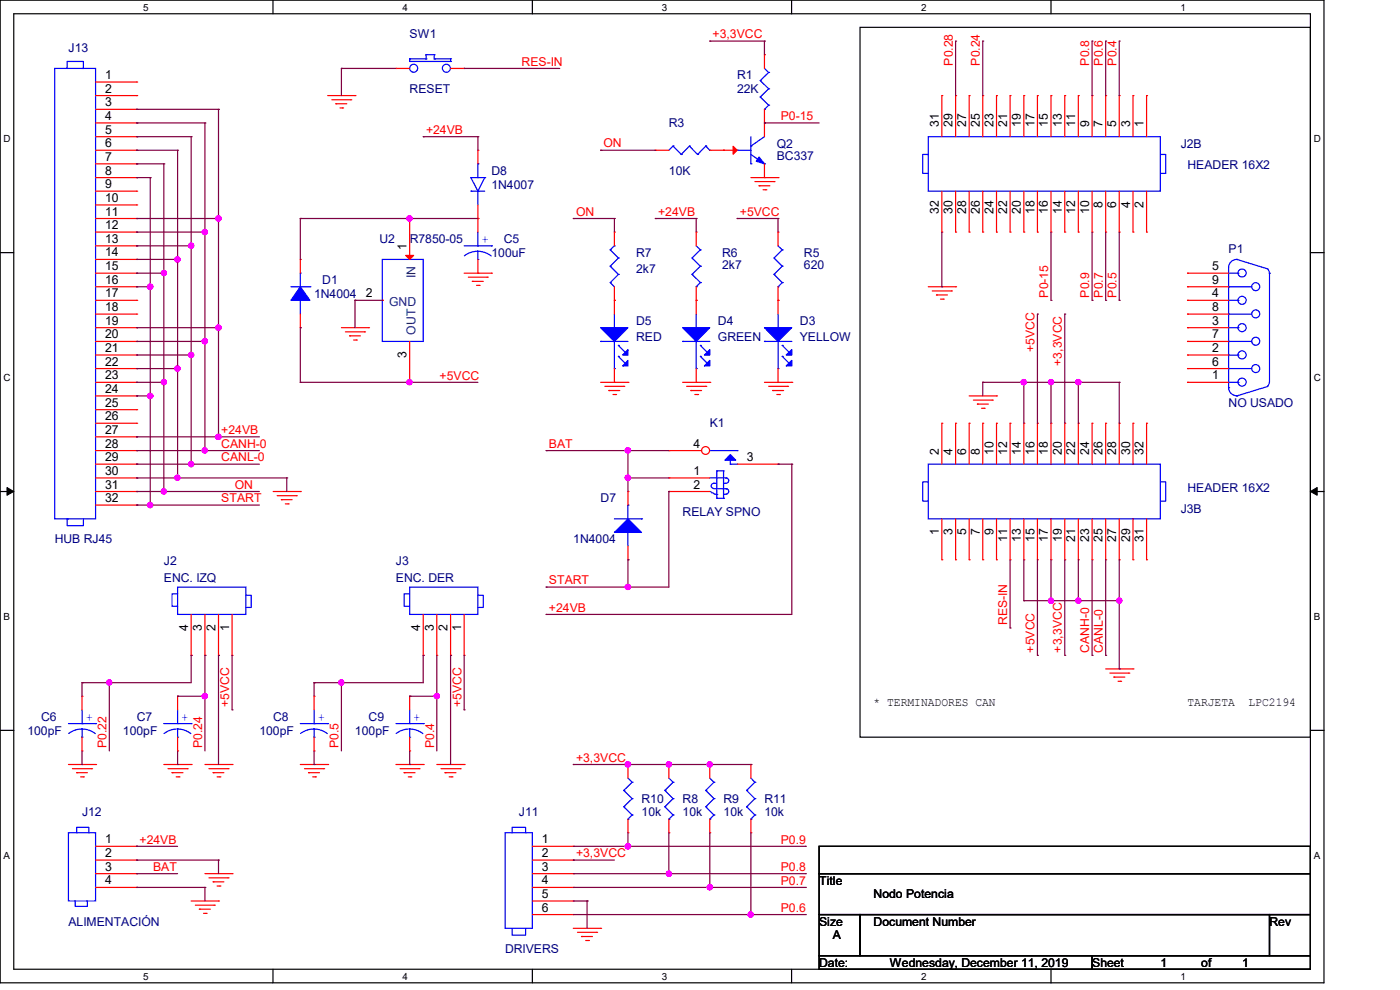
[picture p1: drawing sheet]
<svg xmlns="http://www.w3.org/2000/svg" width="297mm" height="210mm" viewBox="0 0 297 210" stroke-linecap="round" stroke-linejoin="round" font-family="sans-serif">
<path d="M0 0h280.9v208.5h-280.9zM2.9 2.9h275.1v202.7h-275.1z" fill="none" stroke="#000" stroke-width=".25"/>
<g fill="#fff">
<path d="M30.4 .3h1.1v2.4h-1.1z"/>
<path d="M30.4 205.9h1.1v2.3h-1.1z"/>
</g>
<path d="M57.9 0v2.9M57.9 205.6v2.9" fill="none" stroke="#000" stroke-width=".25"/>
<g fill="#fff">
<path d="M85.4 .3h1.1v2.4h-1.1z"/>
<path d="M85.4 205.9h1.1v2.3h-1.1z"/>
</g>
<path d="M112.9 0v2.9M112.9 205.6v2.9" fill="none" stroke="#000" stroke-width=".25"/>
<g fill="#fff">
<path d="M140.4 .3h1.2v2.4h-1.2z"/>
<path d="M140.4 205.9h1.2v2.3h-1.2z"/>
</g>
<path d="M167.9 0v2.9M167.9 205.6v2.9" fill="none" stroke="#000" stroke-width=".25"/>
<g fill="#fff">
<path d="M195.4 .3h1.2v2.4h-1.2z"/>
<path d="M195.4 205.9h1.2v2.3h-1.2z"/>
</g>
<path d="M223 0v2.9M223 205.6v2.9" fill="none" stroke="#000" stroke-width=".25"/>
<g fill="#fff">
<path d="M250.4 .3h1.2v2.4h-1.2z"/>
<path d="M250.4 205.9h1.2v2.3h-1.2z"/>
<path d="M.8 28.2h1.4v2.4h-1.4z"/>
<path d="M278.7 28.2h1.5v2.4h-1.5z"/>
<path d="M.8 78.9h1.4v2.3h-1.4z"/>
<path d="M278.7 78.9h1.5v2.3h-1.5z"/>
</g>
<path d="M0 53.6h2.9M278 53.6h2.9" fill="none" stroke="#000" stroke-width=".25"/>
<g fill="#fff">
<path d="M.8 129.6h1.3v2.3h-1.3z"/>
<path d="M278.7 129.6h1.4v2.3h-1.4z"/>
</g>
<path d="M0 104.3h2.9M278 104.3h2.9" fill="none" stroke="#000" stroke-width=".25"/>
<path d="M1.5 103.4l1.4 .9-1.4 .8zM278 104.3l1.4-.9v1.7z" fill="#000" stroke="#000" stroke-width=".21"/>
<g fill="#fff">
<path d="M.8 180.3h1.3v2.3h-1.3z"/>
<path d="M278.7 180.3h1.4v2.3h-1.4z"/>
</g>
<path d="M182.5 5.8h95.5v150.6h-95.5zM0 154.9h2.9M278 154.9h2.9M173.8 179.5h104.2v5.8h-104.2zM173.8 185.3h104.2v8.7h-104.2zM173.8 194h8.7v8.7h-8.7zM182.5 194h86.8v8.7h-86.8zM269.3 194h8.7v8.7h-8.7zM173.8 202.7h57.9v2.9h-57.9zM231.7 202.7h46.3v2.9h-46.3z" fill="none" stroke="#000" stroke-width=".25"/>
<g fill="none" stroke="#f00" stroke-width=".25">
<path d="M20.3 17.4h8.7M29 17.4h.1M84 14.5h.1M84 14.5h2.9M95.6 14.5h2.9M98.5 14.5h.1M162.2 11.6h.1M162.2 11.6v2.9M20.3 20.3h8.7M20.3 37.7h8.7M20.3 31.9h8.7M20.3 23.2h8.7"/>
<path d="M20.3 26.1h8.7M20.3 29h8.7M20.3 34.8h8.7M29 20.3h.1M29 23.2h.1M29 26.1h.1M29 29h.1M29 31.9h.1M29 34.8h.1M29 37.7h.1M69.5 20.3h5.8M70.4 21.2h4"/>
<path d="M71.2 22h.1M71.2 22h2.4M72.1 22.9h.6M72.7 22.9h.1M74.4 21.2h.1M75.3 20.3h.1M101.4 31.9h.1M101.4 31.9v2.9M139 31.9h.1M139 31.9h2.9M150.6 31.9h5.8M153.5 31.9h.1"/>
<path d="M159.3 37.7h5.8M160.1 38.5h4.1M161 39.4h.1M161 39.4h2.3M162.2 37.7h.1M162.2 26.1h.1M162.2 23.2v5.8M162.2 34.8v2.9M164.2 38.5h.1M165.1 37.7h.1M199.8 20.3h.1M199.8 20.3v8.7"/>
<path d="M202.7 20.3h.1M202.7 20.3v8.7M205.6 20.3h.1M205.6 20.3v8.7M208.5 20.3h.1M208.5 20.3v8.7M211.4 20.3h.1M211.4 20.3v8.7M214.3 20.3h.1M214.3 20.3v8.7M217.2 20.3h.1M217.2 20.3v8.7"/>
<path d="M220.1 20.3h.1M220.1 20.3v8.7M223 20.3h.1M223 20.3v8.7M225.9 20.3h.1M225.9 20.3v8.7M228.8 20.3h.1M228.8 20.3v8.7M231.7 20.3h.1M231.7 20.3v8.7M234.6 20.3h.1M234.6 20.3v8.7"/>
<path d="M237.4 20.3h.1M237.4 20.3v8.7M240.4 20.3h.1M240.4 20.3v8.7M243.2 20.3h.1M243.2 20.3v8.7M20.3 58h8.7M20.3 40.6h8.7M20.3 43.5h8.7M20.3 46.4h8.7M20.3 49.2h8.7M20.3 52.2h8.7"/>
<path d="M20.3 55h8.7M29 40.6h.1M29 43.5h.1M29 46.4h.1M29 49.2h.1M29 52.2h.1M29 55h.1M29 58h.1M63.7 55h.1M63.7 55v3M86.9 46.4h.1M86.9 46.4v8.6"/>
<path d="M98.5 58h5.8M99.4 58.8h4M100.2 59.7h.1M100.2 59.7h2.3M101.4 46.4h.1M101.4 58h.1M101.4 43.5v5.7M101.4 55v3M103.4 58.8h.1M104.3 58h.1M130.3 49.2h.1M130.3 49.2v3"/>
<path d="M147.7 49.2h.1M147.7 49.2v3M161.9 40.3h.6M162.5 40.3h.1M165.1 49.2h.1M165.1 49.2v3M199.8 49.2h.1M199.8 40.6v8.6M202.7 49.2h.1M202.7 40.6v8.6M205.6 49.2h.1M205.6 40.6v8.6"/>
<path d="M208.5 49.2h.1M208.5 40.6v8.6M211.4 49.2h.1M211.4 40.6v8.6M214.3 49.2h.1M214.3 40.6v8.6M217.2 49.2h.1M217.2 40.6v8.6M220.1 49.2h.1M220.1 40.6v8.6M223 49.2h.1M223 40.6v8.6"/>
<path d="M225.9 49.2h.1M225.9 40.6v8.6M228.8 49.2h.1M228.8 40.6v8.6M231.7 49.2h.1M231.7 40.6v8.6M234.6 49.2h.1M234.6 40.6v8.6M237.4 49.2h.1M237.4 40.6v8.6M240.4 49.2h.1M240.4 40.6v8.6"/>
<path d="M243.2 49.2h.1M243.2 40.6v8.6M251.9 58h.1M251.9 58h8.7M20.3 60.8h8.7M20.3 69.5h8.7M20.3 63.7h8.7M20.3 66.6h8.7M20.3 72.4h8.7M20.3 75.3h8.7M20.3 78.2h8.7M29 60.8h.1"/>
<path d="M29 63.7h.1M29 66.6h.1M29 69.5h.1M29 72.4h.1M29 75.3h.1M29 78.2h.1M63.7 69.5h.1M63.7 66.6v2.9M72.4 69.5h5.8M73.3 70.4h4M74.2 71.2h.1M74.2 71.2h2.3"/>
<path d="M75 72.1h.6M75.6 72.1h.1M77.3 70.4h.1M78.2 69.5h.1M81.1 63.7h.1M86.9 72.4v8.7M101.1 60.5h.5M101.6 60.5h.1M130.3 63.7h.1M130.3 60.8v5.8M130.3 78.2v2.9M147.7 63.7h.1"/>
<path d="M147.7 60.8v5.8M147.7 78.2v2.9M165.1 63.7h.1M165.1 60.8v5.8M165.1 78.2v2.9M196.9 60.8h5.8M197.8 61.7h4M198.7 62.6h.1M198.7 62.6h2.3M199.5 63.5h.6M200.1 63.5h.1M201.8 61.7h.1"/>
<path d="M202.7 60.8h.1M251.9 60.8h.1M251.9 63.7h.1M251.9 66.6h.1M251.9 69.5h.1M251.9 72.4h.1M251.9 75.3h.1M251.9 78.2h.1M251.9 60.8h8.7M251.9 69.5h8.7M251.9 63.7h8.7M251.9 66.6h8.7"/>
<path d="M251.9 72.4h8.7M251.9 75.3h8.7M251.9 78.2h8.7M20.3 84h8.7M20.3 81.1h8.7M20.3 86.9h8.7M20.3 89.8h8.7M20.3 92.7h8.7M20.3 95.6h8.7M20.3 98.5h8.7M29 81.1h.1M29 84h.1"/>
<path d="M29 86.9h.1M29 89.8h.1M29 92.7h.1M29 95.6h.1M29 98.5h.1M86.9 81.1h.1M127.4 81.1h5.8M128.3 82h4M129.2 82.8h.1M129.2 82.8h2.3M130 83.7h.6M130.3 81.1h.1"/>
<path d="M130.6 83.7h.1M132.3 82h.1M133.2 81.1h.1M144.8 81.1h5.8M145.7 82h4M146.6 82.8h.1M146.6 82.8h2.2M147.4 83.7h.6M147.7 81.1h.1M148 83.7h.1M149.7 82h.1M150.6 81.1h.1"/>
<path d="M162.2 81.1h5.8M163.1 82h4M163.9 82.8h.1M163.9 82.8h2.3M164.8 83.7h.6M165.1 81.1h.1M165.4 83.7h.1M167.1 82h.1M168 81.1h.1M199.8 89.8h.1M199.8 89.8v8.7M202.7 89.8h.1"/>
<path d="M202.7 89.8v8.7M205.6 89.8h.1M205.6 84h5.8M205.6 89.8v8.7M206.5 84.9h4M207.3 85.7h.1M207.3 85.7h2.4M208.2 86.6h.6M208.5 89.8h.1M208.5 89.8v8.7M208.8 86.6h.1M210.5 84.9h.1"/>
<path d="M211.4 84h.1M211.4 89.8h.1M211.4 89.8v8.7M214.3 89.8h.1M214.3 89.8v8.7M217.2 89.8h.1M217.2 89.8v8.7M220.1 89.8h.1M220.1 89.8v8.7M223 89.8h.1M223 89.8v8.7M225.9 89.8h.1"/>
<path d="M225.9 89.8v8.7M228.8 89.8h.1M228.8 89.8v8.7M231.7 89.8h.1M231.7 89.8v8.7M234.6 89.8h.1M234.6 89.8v8.7M237.4 89.8h.1M237.4 89.8v8.7M240.4 89.8h.1M240.4 89.8v8.7M243.2 89.8h.1"/>
<path d="M243.2 89.8v8.7M251.9 81.1h.1M251.9 81.1h8.7M20.3 104.3h8.7M20.3 101.4h8.7M20.3 107.1h8.7M29 101.4h.1M29 104.3h.1M29 107.1h.1M58 104.3h5.7M58.8 105.2h4.1M59.7 106h.1"/>
<path d="M59.7 106h2.3M60.5 106.9h.6M61.1 106.9h.1M62.9 105.2h.1M63.7 104.3h.1M133.2 118.7h.1M133.2 104.3h.1M133.2 104.3v2.8M133.2 115.9v2.8M199.8 118.7h.1M199.8 110.1v8.6M202.7 118.7h.1"/>
<path d="M202.7 110.1v8.6M205.6 118.7h.1M205.6 110.1v8.6M208.5 118.7h.1M208.5 110.1v8.6M211.4 118.7h.1M211.4 110.1v8.6M214.3 118.7h.1M214.3 110.1v8.6M217.2 118.7h.1M217.2 110.1v8.6M220.1 118.7h.1"/>
<path d="M220.1 110.1v8.6M223 118.7h.1M223 110.1v8.6M225.9 118.7h.1M225.9 110.1v8.6M228.8 118.7h.1M228.8 110.1v8.6M231.7 118.7h.1M231.7 110.1v8.6M234.6 118.7h.1M234.6 110.1v8.6M237.4 118.7h.1"/>
<path d="M237.4 110.1v8.6M240.4 118.7h.1M240.4 110.1v8.6M243.2 118.7h.1M243.2 110.1v8.6M40.6 139h.1M40.6 130.3v8.7M43.5 139h.1M43.5 130.3v8.7M46.4 139h.1M46.4 130.3v8.7M49.2 139h.1"/>
<path d="M49.2 130.3v8.7M89.8 139h.1M89.8 130.3v8.7M92.7 139h.1M92.7 130.3v8.7M95.6 139h.1M95.6 130.3v8.7M98.5 139h.1M98.5 130.3v8.7M17.4 147.7h.1M17.4 159.3h.1M17.4 147.7v2.9"/>
<path d="M17.4 156.4v2.9M37.7 147.7h.1M37.7 159.3h.1M37.7 147.7v2.9M37.7 156.4v2.9M66.6 147.7h.1M66.6 159.3h.1M66.6 147.7v2.9M66.6 156.4v2.9M86.9 147.7h.1M86.9 159.3h.1M86.9 147.7v2.9"/>
<path d="M86.9 156.4v2.9M234.6 141.9h5.8M235.5 142.8h4M236.3 143.6h.1M236.3 143.6h2.3M237.2 144.5h.5M237.7 144.5h.1M239.5 142.8h.1M240.4 141.9h.1M14.5 162.2h5.8M15.4 163.1h4M16.3 163.9h.1"/>
<path d="M16.3 163.9h2.2M17.1 164.8h.6M17.7 164.8h.1M19.4 163.1h.1M20.3 162.2h.1M20.3 179.5h8.7M29 179.5h.1M34.8 162.2h5.8M35.6 163.1h4.1M36.5 163.9h.1M36.5 163.9h2.3M37.4 164.8h.6"/>
<path d="M38 164.8h.1M39.7 163.1h.1M40.6 162.2h.1M43.5 162.2h5.7M44.3 163.1h4.1M45.2 163.9h.1M45.2 163.9h2.3M46.1 164.8h.6M46.7 164.8h.1M48.4 163.1h.1M49.2 162.2h.1M63.7 162.2h5.8"/>
<path d="M64.6 163.1h4.1M65.4 163.9h.1M65.4 163.9h2.4M66.3 164.8h.6M66.9 164.8h.1M68.7 163.1h.1M69.5 162.2h.1M84 162.2h5.8M84.9 163.1h4M85.7 163.9h.1M85.7 163.9h2.4M86.6 164.8h.6"/>
<path d="M87.2 164.8h.1M88.9 163.1h.1M89.8 162.2h.1M92.7 162.2h5.8M93.6 163.1h4M94.4 163.9h.1M94.4 163.9h2.3M95.3 164.8h.6M95.9 164.8h.1M97.6 163.1h.1M98.5 162.2h.1M112.9 179.5h8.7"/>
<path d="M121.6 179.5h.1M133.2 162.2h.1M133.2 176.7h.1M133.2 162.2v2.9M133.2 173.8v2.9M141.9 162.2h.1M141.9 176.7h.1M141.9 162.2v2.9M141.9 173.8v2.9M150.6 162.2h.1M150.6 176.7h.1M150.6 162.2v2.9"/>
<path d="M150.6 173.8v2.9M159.3 162.2h.1M159.3 176.7h.1M159.3 162.2v2.9M159.3 173.8v2.9M20.3 185.3h8.7M20.3 182.5h8.7M20.3 188.3h8.7M29 182.5h.1M29 185.3h.1M29 188.3h.1M40.6 191.1h5.8"/>
<path d="M41.4 192h4.1M42.3 192.9h.1M42.3 192.9h2.3M43.2 193.8h.5M43.5 185.3h5.7M43.7 193.8h.1M44.3 186.2h4.1M45.2 187.1h.1M45.2 187.1h2.3M45.5 192h.1M46.1 188h.6M46.4 191.1h.1"/>
<path d="M46.7 188h.1M48.4 186.2h.1M49.2 185.3h.1M112.9 185.3h8.7M112.9 191.1h8.7M112.9 182.5h8.7M112.9 188.3h8.7M112.9 194h8.7M121.6 182.5h.1M121.6 185.3h.1M121.6 188.3h.1M121.6 191.1h.1"/>
<path d="M121.6 194h.1M121.6 196.9h5.8M122.5 197.8h4.1M123.4 198.7h.1M123.4 198.7h2.3M124.2 199.5h.6M124.8 199.5h.1M126.6 197.8h.1M127.4 196.9h.1"/>
</g>
<g fill="none" stroke="#00f" stroke-width=".25">
<path d="M11.6 14.5h8.7v95.6h-8.7zM14.2 14.5v-1.5h3.5v1.5h-.3M86.9 12.5h.1M86.9 12.5v.5h8.7M86.9 12.5h3.5M90.4 11.6h.1M90.4 12.5h.1M90.4 11.6h1.7M90.4 11.6v.9M92.1 12.5h.1M92.1 11.6h.1M92.1 12.5h3.5"/>
<path d="M92.1 11.6v.9M95.6 13h.1M95.6 12.5h.1M95.6 12.5v.5M161.3 17.1h.1M161.3 17.1l1.8 1.7M162.2 14.5l.9 .9M163.1 15.4h.1M163.1 18.8h.1M163.1 15.4l-1.8 1.7M163.1 18.8l-1.8 1.8M99.9 37.7h.1"/>
<path d="M99.9 37.7l1.5 2.9M99.9 37.7h2.9M101.4 34.8h.1M101.4 34.8v2.9M102.8 37.7h.1M102.8 37.7l-1.4 2.9M142.8 31h.1M142.8 31l-.9 .9M142.8 31l1.7 1.8M144.5 32.8h.1M146.3 31h.1M146.3 31l-1.8 1.8"/>
<path d="M146.3 31l1.7 1.8M148 32.8h.1M149.7 31h.1M149.7 31l-1.7 1.8M149.7 31l.9 .9M150.6 31.9h.1M156.4 31.9h.1M156.4 31.9h2.9M159.3 31h.1M159.3 34.8h.1M159.3 32.8l2.9 2M159.3 29v5.8"/>
<path d="M161.3 20.6h.1M161.3 20.6l1.8 1.7M162.2 34.8h.1M162.2 23.2h.1M162.2 29l-2.9 2M163.1 22.3h.1M163.1 22.3l-.9 .9M196.9 29h49.3v11.6h-49.3zM196.9 32.8h-1.2v4h1.2M246.2 32.8h1.1v4h-1.1M63.7 58h.1M63.7 58v2.8"/>
<path d="M81.1 55h8.7v17.4h-8.7zM98.5 52.2h5.8M99.9 40.6h.1M99.9 40.6h2.9M101.4 40.6h.1M101.4 55h.1M101.4 52.2h.1M101.4 53.3l1.5 .3 1.3 .7M101.4 53.3l-1.5 .2-1.4 .8M101.4 40.6v2.9M101.4 49.2v3M101.4 53.3v1.7"/>
<path d="M104.3 52.2h.1M129.5 59.9h.1M129.5 56.5h.1M129.5 53h.1M129.5 59.9l.8 .9M129.5 56.5l1.7 1.7M129.5 53l1.7 1.7M130.3 52.2h.1M130.3 52.2l-.8 .8M131.2 58.2h.1M131.2 54.7h.1M131.2 58.2l-1.7 1.7"/>
<path d="M131.2 54.7l-1.7 1.8M146.8 54.7h.1M146.8 58.2h.1M146.8 54.7l1.8 1.8M146.8 58.2l1.8 1.7M147.7 52.2l.9 .8M148.6 53h.1M148.6 56.5h.1M148.6 59.9h.1M148.6 53l-1.8 1.7M148.6 56.5l-1.8 1.7M148.6 59.9l-.9 .9"/>
<path d="M164.2 54.7h.1M164.2 58.2h.1M164.2 54.7l1.7 1.8M164.2 58.2l1.7 1.7M165.1 52.2l.8 .8M165.9 53h.1M165.9 56.5h.1M165.9 59.9h.1M165.9 53l-1.7 1.7M165.9 56.5l-1.7 1.7M165.9 59.9l-.8 .9M260.6 58h2"/>
<path d="M262.4 55h.1M262.4 55l6.6 2.1M262.4 55a1.72 1.72 0 0 0-1.8 1.8v25.5M262.6 58h.1M269 57.1l.3 .9M269.3 58h.1M269.3 58v23.1M61.7 60.8h4M63.7 63.7h.1M63.7 63.7v2.9M65.7 60.8h.1M127.4 72.4h.1"/>
<path d="M127.4 72.4h5.8M130.3 69.5h.1M130.3 78.2h.1M130.3 66.6v2.9M130.3 72.4v5.8M131.2 73.3h.1M131.2 75.6h.1M131.2 73.3l1.4 1.4M131.2 75.6l1.4 1.4M144.8 72.4h.1M144.8 72.4h5.8M147.7 60.8h.1"/>
<path d="M147.7 69.5h.1M147.7 78.2h.1M147.7 66.6v2.9M147.7 72.4v5.8M148.6 73.3h.1M148.6 75.6h.1M148.6 73.3l1.4 1.4M148.6 75.6l1.4 1.4M162.2 72.4h.1M162.2 72.4h5.8M165.1 69.5h.1M165.1 78.2h.1"/>
<path d="M165.1 60.8h.1M165.1 66.6v2.9M165.1 72.4v5.8M165.9 73.3h.1M165.9 75.6h.1M165.9 73.3l1.5 1.4M165.9 75.6l1.5 1.4M260.6 60.8h.1M260.6 66.6h.1M260.6 72.4h.1M260.6 78.2h.1M260.6 72.4h5"/>
<path d="M260.6 60.8h5M260.6 63.7h2M260.6 66.6h5M260.6 69.5h2M260.6 75.3h2M260.6 78.2h5M262.6 63.7h.1M262.6 69.5h.1M262.6 75.3h.1M150.6 95.6h5.8M152.1 99.9h.1M152.1 99.9v5.8"/>
<path d="M152.1 99.9h1.4M153.5 99.9h.1M153.5 99.9v5.8M154.9 98.5h.1M154.9 97.6v.9M154.9 98.5h1.5M156.4 95.6h.1M156.4 98.5h.1M196.9 98.5h49.3v11.6h-49.3zM260.6 82.3h.1M260.6 82.3a1.71 1.71 0 0 0 1.8 1.6M260.6 81.1h2"/>
<path d="M262.4 84h.1M262.6 81.1h.1M269 82l-6.6 2M269.3 81.1l-.4 .8M14.5 110.1h-.3v1.4h3.5v-1.4M130.3 110.1h5.8M133.2 112.9h.1M133.2 107.1h.1M133.2 107.1v3M133.2 112.9v3M136.1 110.1h.1M150.6 104.3l.5 .3"/>
<path d="M150.6 101.4h3.5M151.2 104.5l.6 .3M151.5 102.5h.1M151.5 102.5h.6M151.5 103.7h2.6M151.5 102.5a.55 .55 0 0 0-.6 .6 .55 .55 0 0 0 .6 .5M151.8 104.9h.3M152.1 105.7h.1M152.1 104.9h.1M152.1 105.7h1.4M153.5 105.7h.1M153.5 102.5h.1"/>
<path d="M153.5 104.9h.1M153.5 102.5h.6M153.5 104.9h.6M154.1 101.4h.1M154.1 103.7h.1M154.1 101.4a.55 .55 0 0 1 .5 .5 .55 .55 0 0 1-.5 .6M154.1 103.7a.57 .57 0 0 1 .5 .5 .57 .57 0 0 1-.5 .6M196.9 102.2h-1.2v4.1h1.2M246.2 102.2h1.1v4.1h-1.1M37.7 124.5h14.5v5.8h-14.5zM37.7 126h-1.2v2.6h1.2M52.2 126.3h1.1v2.6h-1.1"/>
<path d="M86.9 124.5h14.5v5.8h-14.5zM86.9 126h-1.2v2.6h1.2M101.4 126.3h1.1v2.6h-1.1M14.5 153.5h5.8M17.4 156.4h.1M17.4 153.5h.1M17.4 154.6l1.5 .3 1.3 .7M17.4 154.6l-1.5 .3-1.3 .7M17.4 150.6v2.9M17.4 154.6v1.8M20.3 153.5h.1M34.8 153.5h5.8"/>
<path d="M37.7 156.4h.1M37.7 153.5h.1M37.7 154.6l1.5 .3 1.3 .7M37.7 154.6l-1.6 .3-1.3 .7M37.7 150.6v2.9M37.7 154.6v1.8M40.6 153.5h.1M63.7 153.5h5.8M66.6 156.4h.1M66.6 153.5h.1M66.6 154.6l1.5 .3 1.3 .7M66.6 154.6l-1.5 .3-1.3 .7"/>
<path d="M66.6 150.6v2.9M66.6 154.6v1.8M69.5 153.5h.1M84 153.5h5.8M86.9 156.4h.1M86.9 153.5h.1M86.9 154.6l1.5 .3 1.3 .7M86.9 154.6l-1.5 .3-1.4 .7M86.9 150.6v2.9M86.9 154.6v1.8M89.8 153.5h.1M14.5 176.7h5.8v14.4h-5.8z"/>
<path d="M16.3 176.7v-1.2h2.5v1.2M107.1 176.7h5.8v20.2h-5.8zM108.6 176.7v-1.2h2.9v1.2M132.3 167.7h.1M132.3 171.2h.1M132.3 167.7l1.8 1.7M132.3 171.2l1.8 1.7M133.2 173.8h.1M133.2 165.1l.9 .8M134.1 165.9h.1M134.1 169.4h.1M134.1 172.9h.1"/>
<path d="M134.1 165.9l-1.8 1.8M134.1 169.4l-1.8 1.8M134.1 172.9l-.9 .9M141.1 167.7h.1M141.1 171.2h.1M141.1 167.7l1.7 1.7M141.1 171.2l1.7 1.7M141.9 173.8h.1M141.9 165.1l.9 .8M142.8 165.9h.1M142.8 169.4h.1M142.8 172.9h.1"/>
<path d="M142.8 165.9l-1.7 1.8M142.8 169.4l-1.7 1.8M142.8 172.9l-.9 .9M149.7 167.7h.1M149.7 171.2h.1M149.7 167.7l1.8 1.7M149.7 171.2l1.8 1.7M150.6 173.8h.1M150.6 165.1l.9 .8M151.5 165.9h.1M151.5 169.4h.1M151.5 172.9h.1"/>
<path d="M151.5 165.9l-1.8 1.8M151.5 169.4l-1.8 1.8M151.5 172.9l-.9 .9M158.4 167.7h.1M158.4 171.2h.1M158.4 167.7l1.7 1.7M158.4 171.2l1.7 1.7M159.3 173.8h.1M159.3 165.1l.8 .8M160.1 165.9h.1M160.1 169.4h.1M160.1 172.9h.1"/>
<path d="M160.1 165.9l-1.7 1.8M160.1 169.4l-1.7 1.8M160.1 172.9l-.8 .9M16 191.1v1.2h2.5v-1.2M108.6 196.9v1.5h2.9v-1.5"/>
<circle cx="87.8" cy="14.5" r=".85"/>
<circle cx="94.7" cy="14.5" r=".85"/>
<circle cx="263.5" cy="57.9" r=".86"/>
<circle cx="263.5" cy="69.5" r=".86"/>
<circle cx="263.5" cy="63.7" r=".86"/>
<circle cx="263.5" cy="75.3" r=".86"/>
<circle cx="266.4" cy="66.6" r=".85"/>
<circle cx="266.4" cy="78.2" r=".85"/>
<circle cx="266.4" cy="60.8" r=".85"/>
<circle cx="266.4" cy="72.4" r=".85"/>
<circle cx="263.5" cy="81.1" r=".86"/>
</g>
<g fill="#00f" stroke="#00f" stroke-width=".25">
<path d="M161 33.3l1.2 1.5-1.8-.6z"/>
<path d="M162.2 69.5h5.8l-2.9 2.9z"/>
<path d="M166.8 75.3l1.2-1.1v1.1z"/>
<path d="M168 76.5v1.1h-1.2z"/>
<path d="M127.4 69.5h5.8l-2.9 2.9z"/>
<path d="M133.2 74.2v1.1h-1.1z"/>
<path d="M133.2 76.5v1.1h-1.1z"/>
<path d="M133.2 110.1l2.9 2.8h-5.8z"/>
<path d="M144.8 69.5h5.8l-2.9 2.9z"/>
<path d="M150.6 74.2v1.1h-1.2z"/>
<path d="M150.6 76.5v1.1h-1.2z"/>
<path d="M154.9 96.4l1.2 1.2h-2.3z"/>
<path d="M63.7 60.8l2 2.9h-4z" fill-rule="evenodd"/>
</g>
<g fill="#f00" stroke="#f00" stroke-width=".25">
<path d="M155.5 31l.9 .9-.9 .8z"/>
<path d="M86.1 54.2h1.7l-.9 .8z"/>
</g>
<circle cx="149.7" cy="95.6" r=".84" fill="#fff" stroke="#f00" stroke-width=".25"/>
<path d="M141.9 95.6h.1M141.9 95.6h6.9M156.4 98.5h8.7M165.1 98.5h.1M141.9 101.4h.1M141.9 104.3h.1M141.9 101.4h8.7M141.9 104.3h8.7" fill="none" stroke="#f00" stroke-width=".25"/>
<g fill="none" stroke="#800040" stroke-width=".25">
<path d="M72.4 14.5h.1M72.4 14.5h11.6M72.4 14.5v5.8M98.5 14.5h.1M98.5 14.5h20.2M150.6 8.7h.1M150.6 8.7h11.6M162.2 8.7h.1M162.2 8.7v2.9M202.7 8.7h.1M202.7 8.7v11.6M208.5 8.7h.1"/>
<path d="M208.5 8.7v11.6M231.7 8.7h.1M231.7 8.7v11.6M234.6 8.7h.1M234.6 8.7v11.6M237.4 8.7h.1M237.4 8.7v11.6M29 37.7h.1M29 34.8h.1M29 31.9h.1M29 29h.1M29 26.1h.1"/>
<path d="M29 23.2h.1M29 26.1h14.5M29 37.7h2.9M29 34.8h5.8M29 31.9h8.7M29 29h11.6M29 23.2h17.4M31.9 37.7h.1M31.9 37.7v69.4M34.8 34.8h.1M34.8 34.8v69.5M37.7 31.9h.1"/>
<path d="M37.7 31.9v69.5M40.6 29h.1M40.6 29v69.5M43.5 26.1h.1M43.5 26.1v69.5M46.4 23.2h.1M46.4 23.2v69.5M89.8 29h.1M89.8 29h11.6M101.4 29h.1M101.4 29v2.9M127.4 31.9h.1"/>
<path d="M127.4 31.9h11.6M162.2 26.1h.1M162.2 26.1h11.6M29 58h.1M29 55h.1M29 52.2h.1M29 49.2h.1M29 46.4h.1M29 46.4h17.4M29 58h5.8M29 55h8.7M29 52.2h11.6"/>
<path d="M29 49.2h14.5M34.8 58h.1M37.7 55h.1M40.6 52.2h.1M43.5 49.2h.1M46.4 46.4h.1M63.7 46.4h.1M63.7 46.4v8.6M63.7 46.4h37.7M86.9 46.4h.1M121.6 46.4h.1M121.6 46.4h8.7"/>
<path d="M130.3 46.4h.1M130.3 46.4v2.8M139 46.4h.1M139 46.4h8.7M147.7 46.4h.1M147.7 46.4v2.8M156.4 46.4h.1M156.4 46.4h8.7M165.1 46.4h.1M165.1 46.4v2.8M199.8 49.2v11.6M223 49.2v14.5"/>
<path d="M231.7 49.2v14.5M234.6 49.2v14.5M237.4 49.2v14.5M29 60.8h.1M29 78.2h.1M29 75.3h.1M29 72.4h.1M29 69.5h.1M29 60.8h2.9M29 78.2h8.7M29 75.3h11.6M29 72.4h14.5"/>
<path d="M29 69.5h17.4M31.9 60.8h.1M37.7 78.2h.1M40.6 75.3h.1M43.5 72.4h.1M46.4 69.5h.1M63.7 69.5h.1M63.7 69.5v11.6M75.3 63.7h.1M75.3 63.7v5.8M75.3 63.7h5.8M199.8 60.8h.1"/>
<path d="M220.1 66.6h.1M220.1 66.6v23.2M223 63.7h.1M225.9 66.6h.1M225.9 66.6v23.2M231.7 63.7h.1M234.6 63.7h.1M237.4 63.7h.1M29 98.5h.1M29 95.6h.1M29 84h.1M29 81.1h.1"/>
<path d="M29 92.7h.1M29 81.1h5.8M29 95.6h26M29 98.5h26M29 84h2.9M29 92.7h26M31.9 84h.1M34.8 81.1h.1M40.6 98.5h.1M43.5 95.6h.1M46.4 92.7h.1M63.7 81.1h.1"/>
<path d="M63.7 81.1h37.7M86.9 81.1h.1M115.9 95.6h.1M115.9 95.6h26M133.2 95.6h.1M133.2 95.6v8.7M165.1 98.5h.1M165.1 98.5h2.9M168 98.5h.1M168 98.5v31.8h-52.1M208.5 81.1h.1M208.5 81.1h28.9"/>
<path d="M208.5 81.1v2.9M217.2 81.1h.1M217.2 81.1v8.7M223 81.1h.1M223 81.1v8.7M228.8 81.1h.1M228.8 81.1v8.7M237.4 81.1h.1M237.4 81.1v8.7M29 107.1h.1M29 104.3h.1M29 101.4h.1"/>
<path d="M29 101.4h31.8M29 107.1h26M29 104.3h26M31.9 107.1h.1M34.8 104.3h.1M37.7 101.4h.1M60.8 101.4h.1M60.8 101.4v2.9M133.2 101.4h.1M133.2 118.7h.1M133.2 101.4h8.7M133.2 118.7v5.8"/>
<path d="M141.9 104.3h.1M141.9 104.3v20.2h-26M214.3 118.7v14.5M217.2 118.7v8.7M220.1 118.7v20.3M223 118.7v8.7M225.9 118.7v20.3M228.8 118.7v8.7M231.7 118.7v20.3M234.6 118.7v20.3M237.4 118.7v23.2M40.6 139h.1"/>
<path d="M40.6 139v5.8h-23.2M43.5 139h.1M43.5 139v20.3M46.4 139h.1M46.4 139v23.2M49.2 139v11.6M89.8 139h.1M89.8 139v5.8h-23.2M92.7 139v20.3M95.6 139h.1M95.6 139v23.2M98.5 139v11.6"/>
<path d="M115.9 124.5h.1M115.9 130.3h.1M133.2 124.5h.1M214.3 133.2h.1M217.2 127.4h.1M217.2 127.4h20.2M220.1 139h.1M223 127.4h.1M225.9 139h.1M228.8 127.4h.1M231.7 139h.1M234.6 139h.1"/>
<path d="M237.4 127.4h.1M17.4 144.8h.1M17.4 144.8v2.9M17.4 159.3v2.9M23.2 144.8h.1M23.2 144.8v14.5M37.7 147.7h.1M37.7 147.7h5.8M37.7 159.3v2.9M43.5 147.7h.1M49.2 150.6h.1M66.6 144.8h.1"/>
<path d="M66.6 144.8v2.9M66.6 159.3v2.9M72.4 144.8h.1M72.4 144.8v14.5M86.9 147.7h.1M86.9 147.7h5.8M86.9 159.3v2.9M92.7 147.7h.1M98.5 150.6h.1M237.4 141.9h.1M17.4 162.2h.1M29 179.5h.1"/>
<path d="M29 179.5h8.7M37.7 162.2h.1M66.6 162.2h.1M86.9 162.2h.1M121.6 162.2h.1M121.6 179.5h49.3M121.6 162.2h37.7M133.2 179.5h.1M133.2 176.7v2.8M141.9 162.2h.1M141.9 176.7v8.6M150.6 162.2h.1"/>
<path d="M150.6 176.7v11.6M159.3 162.2h.1M159.3 176.7v17.3M170.9 179.5h.1M29 182.5h.1M29 185.3h.1M29 188.3h.1M29 188.3h14.5M29 185.3h8.7M29 182.5h17.4M43.5 188.3h.1M43.5 188.3v2.8"/>
<path d="M46.4 182.5h.1M46.4 182.5v2.8M121.6 182.5h.1M121.6 194h49.3M121.6 191.1h2.9M121.6 188.3h49.3M121.6 185.3h49.3M121.6 182.5h8.7M124.5 191.1h.1M124.5 191.1v5.8M141.9 185.3h.1M150.6 188.3h.1"/>
<path d="M159.3 194h.1M170.9 185.3h.1M170.9 188.3h.1M170.9 194h.1"/>
</g>
<g fill="#f0f" stroke="#f0f" stroke-width=".25">
<circle cx="223" cy="127.4" r=".55"/>
<circle cx="228.8" cy="127.4" r=".55"/>
<circle cx="237.4" cy="127.4" r=".55"/>
<circle cx="217.2" cy="81.1" r=".55"/>
<circle cx="223" cy="81.1" r=".55"/>
<circle cx="228.8" cy="81.1" r=".55"/>
<circle cx="133.2" cy="124.5" r=".56"/>
<circle cx="86.9" cy="46.3" r=".55"/>
<circle cx="86.9" cy="81.1" r=".55"/>
<circle cx="23.2" cy="144.8" r=".55"/>
<circle cx="43.4" cy="147.7" r=".55"/>
<circle cx="72.4" cy="144.8" r=".55"/>
<circle cx="92.7" cy="147.7" r=".55"/>
<circle cx="133.2" cy="101.3" r=".56"/>
<circle cx="133.2" cy="95.5" r=".56"/>
<circle cx="159.3" cy="194" r=".55"/>
<circle cx="150.6" cy="188.2" r=".55"/>
<circle cx="31.9" cy="60.8" r=".56"/>
<circle cx="34.8" cy="57.9" r=".55"/>
<circle cx="37.6" cy="55" r=".55"/>
<circle cx="31.9" cy="107.1" r=".56"/>
<circle cx="31.9" cy="84" r=".56"/>
<circle cx="34.8" cy="81.1" r=".55"/>
<circle cx="37.6" cy="101.3" r=".55"/>
<circle cx="37.6" cy="78.2" r=".55"/>
<circle cx="40.6" cy="75.3" r=".55"/>
<circle cx="40.6" cy="52.1" r=".55"/>
<circle cx="40.6" cy="98.5" r=".55"/>
<circle cx="43.4" cy="95.5" r=".55"/>
<circle cx="43.4" cy="72.4" r=".55"/>
<circle cx="43.4" cy="49.2" r=".55"/>
<circle cx="34.8" cy="104.2" r=".55"/>
<circle cx="46.3" cy="92.7" r=".56"/>
<circle cx="46.3" cy="69.5" r=".56"/>
<circle cx="46.3" cy="46.3" r=".56"/>
<circle cx="133.2" cy="179.5" r=".56"/>
<circle cx="141.9" cy="185.3" r=".55"/>
<circle cx="133.2" cy="162.2" r=".56"/>
<circle cx="141.9" cy="162.2" r=".55"/>
<circle cx="150.6" cy="162.2" r=".55"/>
</g>
<g font-size="2.6" fill="#000080">
<text x="14.5" y="11">J13</text>
<text x="86.9" y="8.1">SW1</text>
<text x="156.4" y="16.8">R1</text>
<text x="86.9" y="19.7">RESET</text>
<text x="156.4" y="19.7">22K</text>
<text x="141.9" y="27">R3</text>
<text x="164.8" y="31.3">Q2</text>
<text x="164.8" y="33.9">BC337</text>
<text x="250.5" y="31.3">J2B</text>
<text x="251.9" y="35.9">HEADER 16X2</text>
<text x="104.3" y="37.1">D8</text>
<text x="104.3" y="40">1N4007</text>
<text x="141.9" y="37.1">10K</text>
<text x="80.5" y="51.6">U2</text>
<text x="86.9" y="51.6">R7850-05</text>
<text x="106.9" y="51.6">C5</text>
<text x="260.6" y="53.6">P1</text>
<text x="104.3" y="54.5">100uF</text>
<text x="135" y="54.5">R7</text>
<text x="135" y="58">2k7</text>
<text x="153.2" y="54.5">R6</text>
<text x="153.2" y="57.1">2k7</text>
<text x="170.6" y="54.5">R5</text>
<text x="170.6" y="57.1">620</text>
<text x="66.6" y="63.2">1N4004</text>
<text x="68.4" y="60.3">D1</text>
<text x="135" y="69">D5</text>
<text x="152.3" y="69">D4</text>
<text x="169.7" y="69">D3</text>
<text x="135" y="72.4">RED</text>
<text x="152.3" y="72.4">GREEN</text>
<text x="169.7" y="72.4">YELLOW</text>
<text x="260.6" y="86.3">NO USADO</text>
<text x="150.6" y="90.7">K1</text>
<text x="127.4" y="106.6">D7</text>
<text x="251.9" y="104.3">HEADER 16X2</text>
<text x="144.8" y="109.5">RELAY SPNO</text>
<text x="250.5" y="108.9">J3B</text>
<text x="11.6" y="115.3">HUB RJ45</text>
<text x="34.8" y="119.9">J2</text>
<text x="84" y="119.9">J3</text>
<text x="121.6" y="115.3">1N4004</text>
<text x="34.8" y="123.4">ENC. IZQ</text>
<text x="84" y="123.4">ENC. DER</text>
<text x="5.8" y="155.8">100pF</text>
<text x="8.7" y="152.9">C6</text>
<text x="26.1" y="155.8">100pF</text>
<text x="29" y="152.9">C7</text>
<text x="55" y="155.8">100pF</text>
<text x="58" y="152.9">C8</text>
<text x="75.3" y="155.8">100pF</text>
<text x="78.2" y="152.9">C9</text>
<text x="17.4" y="173.2">J12</text>
<text x="110.1" y="173.2">J11</text>
<text x="136.1" y="170.3">R10</text>
<text x="136.1" y="173.2">10k</text>
<text x="144.8" y="170.3">R8</text>
<text x="144.8" y="173.2">10k</text>
<text x="153.5" y="170.3">R9</text>
<text x="153.5" y="173.2">10k</text>
<text x="162.2" y="170.3">R11</text>
<text x="162.2" y="173.2">10k</text>
<text x="14.5" y="196.3">ALIMENTACIÓN</text>
<text x="107.1" y="202.1">DRIVERS</text>
</g>
<g font-size="2.6" fill="#f00">
<text x="151.2" y="8.1">+3,3VCC</text>
<text x="110.7" y="13.9">RES-IN</text>
<text x="202.1" y="13.9" transform="rotate(-90 202.1 13.9)">P0.28</text>
<text x="207.9" y="13.9" transform="rotate(-90 207.9 13.9)">P0.24</text>
<text x="231.1" y="13.9" transform="rotate(-90 231.1 13.9)">P0.8</text>
<text x="234" y="13.9" transform="rotate(-90 234 13.9)">P0.6</text>
<text x="236.9" y="13.9" transform="rotate(-90 236.9 13.9)">P0.4</text>
<text x="90.4" y="28.4">+24VB</text>
<text x="165.6" y="25.5">P0-15</text>
<text x="128" y="31.3">ON</text>
<text x="122.2" y="45.8">ON</text>
<text x="139.6" y="45.8">+24VB</text>
<text x="157" y="45.8">+5VCC</text>
<text x="222.4" y="63.1" transform="rotate(-90 222.4 63.1)">P0-15</text>
<text x="231.1" y="63.1" transform="rotate(-90 231.1 63.1)">P0.9</text>
<text x="234" y="63.1" transform="rotate(-90 234 63.1)">P0.7</text>
<text x="236.9" y="63.1" transform="rotate(-90 236.9 63.1)">P0.5</text>
<text x="219.5" y="74.7" transform="rotate(-90 219.5 74.7)">+5VCC</text>
<text x="225.3" y="77.6" transform="rotate(-90 225.3 77.6)">+3,3VCC</text>
<text x="93.3" y="80.5">+5VCC</text>
<text x="46.9" y="95">CANH-0</text>
<text x="46.9" y="92.1">+24VB</text>
<text x="116.5" y="95">BAT</text>
<text x="46.9" y="97.9">CANL-0</text>
<text x="46.9" y="106.6">START</text>
<text x="49.8" y="103.7">ON</text>
<text x="116.5" y="124">START</text>
<text x="116.5" y="129.8">+24VB</text>
<text x="213.7" y="132.6" transform="rotate(-90 213.7 132.6)">RES-IN</text>
<text x="219.5" y="138.4" transform="rotate(-90 219.5 138.4)">+5VCC</text>
<text x="225.3" y="138.4" transform="rotate(-90 225.3 138.4)">+3,3VCC</text>
<text x="231.1" y="138.4" transform="rotate(-90 231.1 138.4)">CANH-0</text>
<text x="234" y="138.4" transform="rotate(-90 234 138.4)">CANL-0</text>
<text x="48.6" y="150" transform="rotate(-90 48.6 150)">+5VCC</text>
<text x="97.9" y="150" transform="rotate(-90 97.9 150)">+5VCC</text>
<text x="22.6" y="158.7" transform="rotate(-90 22.6 158.7)">P0.22</text>
<text x="42.9" y="158.7" transform="rotate(-90 42.9 158.7)">P0.24</text>
<text x="71.8" y="158.7" transform="rotate(-90 71.8 158.7)">P0.5</text>
<text x="92.1" y="158.7" transform="rotate(-90 92.1 158.7)">P0.4</text>
<text x="122.2" y="161.6">+3,3VCC</text>
<text x="29.6" y="178.9">+24VB</text>
<text x="165.6" y="178.9">P0.9</text>
<text x="32.5" y="184.7">BAT</text>
<text x="122.2" y="181.9">+3,3VCC</text>
<text x="165.6" y="184.7">P0.8</text>
<text x="165.6" y="187.7">P0.7</text>
<text x="165.6" y="193.4">P0.6</text>
</g>
<g font-size="2.6">
<text x="22.3" y="16.8">1</text>
<text x="22.3" y="19.6">2</text>
<text x="22.3" y="22.6">3</text>
<text x="22.3" y="25.4">4</text>
<text x="22.3" y="28.4">5</text>
<text x="199.2" y="27" transform="rotate(-90 199.2 27)">31</text>
<text x="202.1" y="27" transform="rotate(-90 202.1 27)">29</text>
<text x="205" y="27" transform="rotate(-90 205 27)">27</text>
<text x="207.9" y="27" transform="rotate(-90 207.9 27)">25</text>
<text x="210.8" y="27" transform="rotate(-90 210.8 27)">23</text>
<text x="213.7" y="27" transform="rotate(-90 213.7 27)">21</text>
<text x="216.6" y="27" transform="rotate(-90 216.6 27)">19</text>
<text x="219.5" y="27" transform="rotate(-90 219.5 27)">17</text>
<text x="222.3" y="27" transform="rotate(-90 222.3 27)">15</text>
<text x="225.3" y="27" transform="rotate(-90 225.3 27)">13</text>
<text x="228.1" y="27" transform="rotate(-90 228.1 27)">11</text>
<text x="231.1" y="27" transform="rotate(-90 231.1 27)">9</text>
<text x="233.9" y="27" transform="rotate(-90 233.9 27)">7</text>
<text x="236.8" y="27" transform="rotate(-90 236.8 27)">5</text>
<text x="239.7" y="27" transform="rotate(-90 239.7 27)">3</text>
<text x="242.6" y="27" transform="rotate(-90 242.6 27)">1</text>
<text x="22.3" y="31.2">6</text>
<text x="22.3" y="34.1">7</text>
<text x="22.3" y="37">8</text>
<text x="22.3" y="39.9">9</text>
<text x="22.3" y="42.8">10</text>
<text x="22.3" y="45.7">11</text>
<text x="199.2" y="45.5" transform="rotate(-90 199.2 45.5)">32</text>
<text x="202.1" y="45.5" transform="rotate(-90 202.1 45.5)">30</text>
<text x="205" y="45.5" transform="rotate(-90 205 45.5)">28</text>
<text x="207.9" y="45.5" transform="rotate(-90 207.9 45.5)">26</text>
<text x="210.8" y="45.5" transform="rotate(-90 210.8 45.5)">24</text>
<text x="213.7" y="45.5" transform="rotate(-90 213.7 45.5)">22</text>
<text x="216.6" y="45.5" transform="rotate(-90 216.6 45.5)">20</text>
<text x="219.5" y="45.5" transform="rotate(-90 219.5 45.5)">18</text>
<text x="222.3" y="45.5" transform="rotate(-90 222.3 45.5)">16</text>
<text x="225.3" y="45.5" transform="rotate(-90 225.3 45.5)">14</text>
<text x="228.1" y="45.5" transform="rotate(-90 228.1 45.5)">12</text>
<text x="231.1" y="45.5" transform="rotate(-90 231.1 45.5)">10</text>
<text x="233.9" y="44" transform="rotate(-90 233.9 44)">8</text>
<text x="236.8" y="44" transform="rotate(-90 236.8 44)">6</text>
<text x="239.7" y="44" transform="rotate(-90 239.7 44)">4</text>
<text x="242.6" y="44" transform="rotate(-90 242.6 44)">2</text>
<text x="22.3" y="48.6">12</text>
<text x="22.3" y="51.5">13</text>
<text x="86.3" y="53" transform="rotate(-90 86.3 53)">1</text>
<text x="22.3" y="54.4">14</text>
<text x="22.3" y="57.3">15</text>
<text x="257.2" y="57.3">5</text>
<text x="22.3" y="60.2">16</text>
<text x="22.3" y="63.1">17</text>
<text x="22.3" y="66">18</text>
<text x="77.6" y="63.1">2</text>
<text x="257.2" y="60.2">9</text>
<text x="257.2" y="63.1">4</text>
<text x="257.2" y="66">8</text>
<text x="22.3" y="68.9">19</text>
<text x="22.3" y="71.8">20</text>
<text x="257.2" y="68.9">3</text>
<text x="257.2" y="71.8">7</text>
<text x="22.3" y="74.7">21</text>
<text x="22.3" y="77.6">22</text>
<text x="86.3" y="75.9" transform="rotate(-90 86.3 75.9)">3</text>
<text x="257.2" y="74.7">2</text>
<text x="257.2" y="77.6">6</text>
<text x="22.3" y="80.5">23</text>
<text x="22.3" y="83.4">24</text>
<text x="257.2" y="80.5">1</text>
<text x="22.3" y="86.3">25</text>
<text x="22.3" y="89.2">26</text>
<text x="22.3" y="92">27</text>
<text x="22.3" y="95">28</text>
<text x="147.1" y="95">4</text>
<text x="22.3" y="97.8">29</text>
<text x="22.3" y="100.8">30</text>
<text x="147.1" y="100.8">1</text>
<text x="158.4" y="97.8">3</text>
<text x="199.2" y="96.4" transform="rotate(-90 199.2 96.4)">2</text>
<text x="202.1" y="96.4" transform="rotate(-90 202.1 96.4)">4</text>
<text x="205" y="96.4" transform="rotate(-90 205 96.4)">6</text>
<text x="207.9" y="96.4" transform="rotate(-90 207.9 96.4)">8</text>
<text x="210.8" y="96.4" transform="rotate(-90 210.8 96.4)">10</text>
<text x="213.7" y="96.4" transform="rotate(-90 213.7 96.4)">12</text>
<text x="216.6" y="96.4" transform="rotate(-90 216.6 96.4)">14</text>
<text x="219.5" y="96.4" transform="rotate(-90 219.5 96.4)">16</text>
<text x="222.3" y="96.4" transform="rotate(-90 222.3 96.4)">18</text>
<text x="225.3" y="96.4" transform="rotate(-90 225.3 96.4)">20</text>
<text x="228.1" y="96.4" transform="rotate(-90 228.1 96.4)">22</text>
<text x="231.1" y="96.4" transform="rotate(-90 231.1 96.4)">24</text>
<text x="233.9" y="96.4" transform="rotate(-90 233.9 96.4)">26</text>
<text x="236.8" y="96.4" transform="rotate(-90 236.8 96.4)">28</text>
<text x="239.7" y="96.4" transform="rotate(-90 239.7 96.4)">30</text>
<text x="242.6" y="96.4" transform="rotate(-90 242.6 96.4)">32</text>
<text x="22.3" y="103.6">31</text>
<text x="22.3" y="106.5">32</text>
<text x="147.1" y="103.6">2</text>
<text x="199.2" y="113.5" transform="rotate(-90 199.2 113.5)">1</text>
<text x="202.1" y="113.5" transform="rotate(-90 202.1 113.5)">3</text>
<text x="205" y="113.5" transform="rotate(-90 205 113.5)">5</text>
<text x="207.9" y="113.5" transform="rotate(-90 207.9 113.5)">7</text>
<text x="210.8" y="113.5" transform="rotate(-90 210.8 113.5)">9</text>
<text x="213.7" y="115" transform="rotate(-90 213.7 115)">11</text>
<text x="216.6" y="115" transform="rotate(-90 216.6 115)">13</text>
<text x="219.5" y="115" transform="rotate(-90 219.5 115)">15</text>
<text x="222.3" y="115" transform="rotate(-90 222.3 115)">17</text>
<text x="225.3" y="115" transform="rotate(-90 225.3 115)">19</text>
<text x="228.1" y="115" transform="rotate(-90 228.1 115)">21</text>
<text x="231.1" y="115" transform="rotate(-90 231.1 115)">23</text>
<text x="233.9" y="115" transform="rotate(-90 233.9 115)">25</text>
<text x="236.8" y="115" transform="rotate(-90 236.8 115)">27</text>
<text x="239.7" y="115" transform="rotate(-90 239.7 115)">29</text>
<text x="242.6" y="115" transform="rotate(-90 242.6 115)">31</text>
<text x="39.9" y="133.8" transform="rotate(-90 39.9 133.8)">4</text>
<text x="42.8" y="133.8" transform="rotate(-90 42.8 133.8)">3</text>
<text x="45.7" y="133.8" transform="rotate(-90 45.7 133.8)">2</text>
<text x="48.6" y="133.8" transform="rotate(-90 48.6 133.8)">1</text>
<text x="89.2" y="133.8" transform="rotate(-90 89.2 133.8)">4</text>
<text x="92" y="133.8" transform="rotate(-90 92 133.8)">3</text>
<text x="95" y="133.8" transform="rotate(-90 95 133.8)">2</text>
<text x="97.8" y="133.8" transform="rotate(-90 97.8 133.8)">1</text>
<text x="185.3" y="149.8">* TERMINADORES CAN</text>
<text x="251.9" y="149.8">TARJETA</text>
<text x="264.9" y="149.8">LPC2194</text>
<text x="22.3" y="178.9">1</text>
<text x="115" y="178.9">1</text>
<text x="22.3" y="181.8">2</text>
<text x="22.3" y="184.7">3</text>
<text x="115" y="181.8">2</text>
<text x="115" y="184.7">3</text>
<text x="22.3" y="187.6">4</text>
<text x="115" y="187.6">4</text>
<text x="115" y="190.5">5</text>
<text x="173.8" y="187.7">Title</text>
<text x="185.3" y="190.6">Nodo Potencia</text>
<text x="115" y="193.4">6</text>
<text x="173.8" y="196.3">Size</text>
<text x="185.3" y="196.3">Document Number</text>
<text x="269.3" y="196.3">Rev</text>
<text x="176.7" y="199.3">A</text>
<text x="173.8" y="205.1">Date:</text>
<text x="188.8" y="205.1">Wednesday, December 11, 2019</text>
<text x="231.7" y="205.1">Sheet</text>
<text x="246.2" y="205.1">1</text>
<text x="254.8" y="205.1">of</text>
<text x="263.5" y="205.1">1</text>
</g>
<g font-size="2.6" fill="#00f">
<text x="102.2" y="51.6">+</text>
<text x="18.3" y="152.9">+</text>
<text x="38.5" y="152.9">+</text>
<text x="67.5" y="152.9">+</text>
<text x="87.8" y="152.9">+</text>
</g>
<g font-size="2.6" fill="#004080">
<text x="88.1" y="59.1" transform="rotate(-90 88.1 59.1)">IN</text>
<text x="82.5" y="64.9">GND</text>
<text x="88.1" y="71" transform="rotate(-90 88.1 71)">OUT</text>
</g>
<g font-size="2.1">
<text x="30.4" y="2.2">5</text>
<text x="85.4" y="2.2">4</text>
<text x="140.4" y="2.2">3</text>
<text x="195.4" y="2.2">2</text>
<text x="250.4" y="2.2">1</text>
<text x=".8" y="30.1">D</text>
<text x="278.7" y="30.1">D</text>
<text x=".8" y="80.8">C</text>
<text x="278.7" y="80.8">C</text>
<text x=".8" y="131.5">B</text>
<text x="278.7" y="131.5">B</text>
<text x=".8" y="182.2">A</text>
<text x="278.7" y="182.2">A</text>
<text x="30.4" y="207.8">5</text>
<text x="85.4" y="207.8">4</text>
<text x="140.4" y="207.8">3</text>
<text x="195.4" y="207.8">2</text>
<text x="250.4" y="207.8">1</text>
</g>
</svg>
